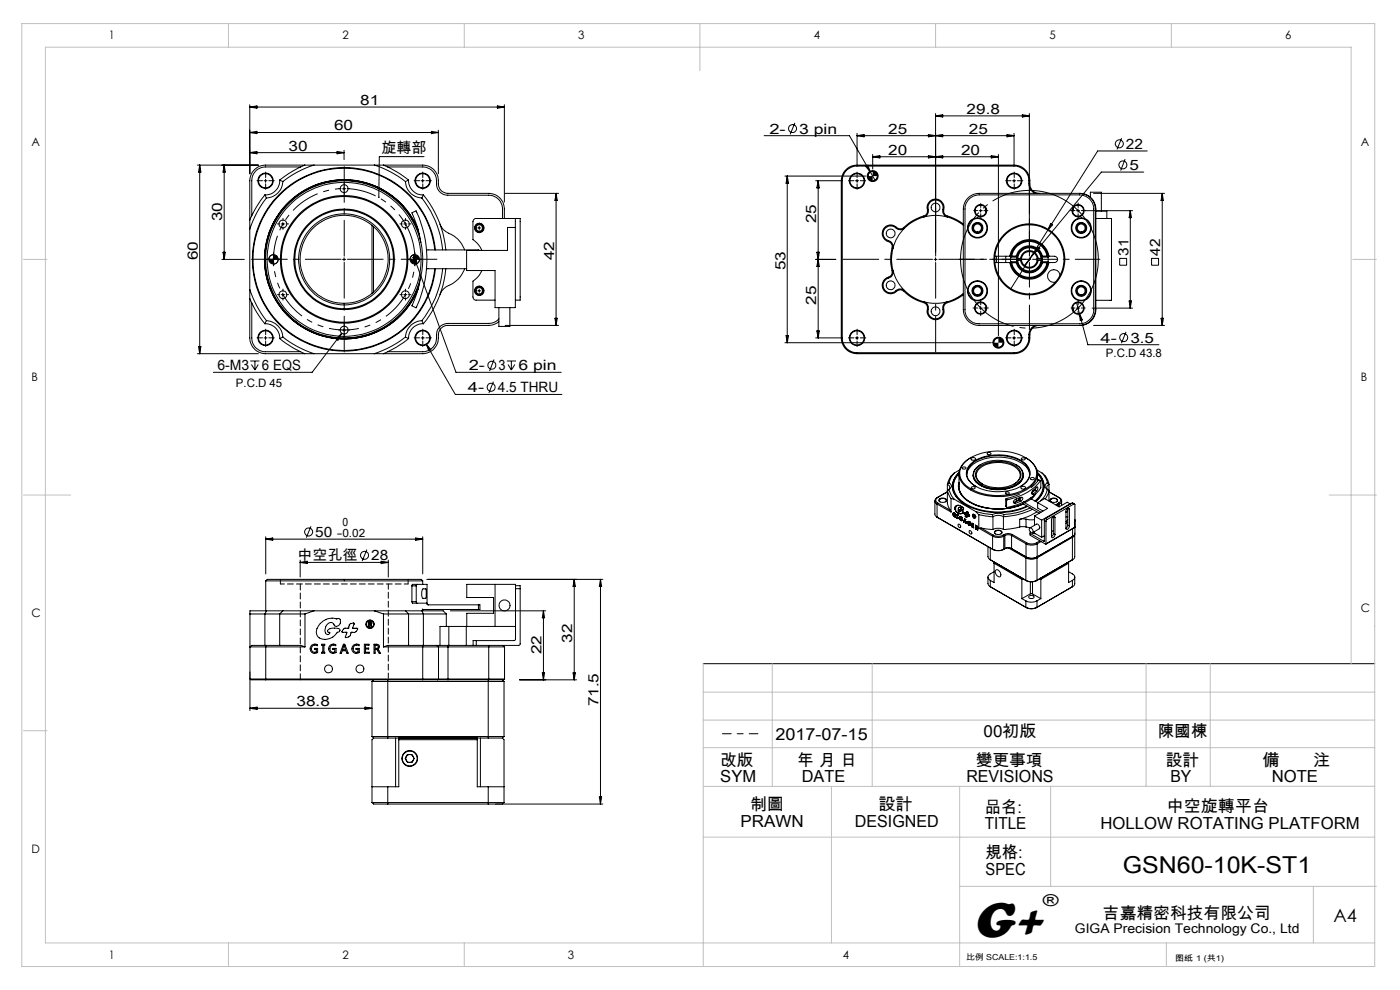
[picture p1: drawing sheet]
<svg xmlns="http://www.w3.org/2000/svg" width="297mm" height="210mm" viewBox="0 0 297 210" stroke-linecap="round" stroke-linejoin="round" font-family="sans-serif">
<g fill="none" stroke="#000" stroke-width=".21">
<path d="M41.9 35h12.9M42.4 35l.2 1.5h-.5zM42.4 35v40M47.6 35l.2 1.5h-.5zM47.6 35v20M53 22.2v14.7M53 22.7l1.5-.2v.5zM53 28.1l1.5-.2v.5zM53 28.1h40M53 22.7h54M53 32.4h20M53 32.4l1.5-.3v.5z"/>
<path d="M56 38.3h.7M56.3 38v.7M59.3 38.2a3 3 0 0 1-3.1 3.1M59.3 38.2l.7 .3M60 38.5a3.7 3.7 0 0 1-3.5 3.5M63.8 35.4h-7.5a2.88 2.88 0 0 0-2.9 2.9v7.5M64.7 35a22.5 22.5 0 0 0-5.4 3.2M66.6 35a20.7 20.7 0 0 0-6.6 3.5M71.5 32.1l1.5 .3-1.5 .2zM73 39.7v.6M73 31.9v2M79.4 35a20.7 20.7 0 0 1 6.6 3.5"/>
<path d="M81.4 35a22.5 22.5 0 0 1 5.3 3.2M82.2 35.4h7.5a3 3 0 0 1 2.9 3.6 2.41 2.41 0 0 0 2.4 2.4h8.7a2.93 2.93 0 0 1 2.9 2.9v2M86 38.5a3.7 3.7 0 0 0 3.5 3.5M86.7 38.2a3 3 0 0 0 3.1 3.1M86.7 38.2l-.7 .3M89.3 38.3h.7M89.7 38v.7M90 33.2h-9.5l-.1 8.6M91.5 27.9l1.5 .2-1.5 .3zM93 27.6v9.3M105.5 22.5l1.5 .2-1.5 .3zM107 22.2v20.7"/>
<path d="M162.1 28.8h18.1l4.4 7.7M166.5 37.4h17.2M167 37.4v35.3M167 37.4l.3 1.5h-.5zM168.6 26.1l-1 2.4M173 38.3h5.5M173.6 38.3v33.4M173.6 38.3l.2 1.6h-.5zM178.5 38.3v33.4M181.5 38.3h.6M181.8 38v.7M181.8 35a3.4 3.4 0 0 0-3.3 3.3"/>
<path d="M181.8 35h33.3M181.8 28.3v6.7M181.8 28.8h33.3M181.8 28.8l1.5-.3v.5zM183.7 35.3l.4-.2 .5 1.4zM184.6 36.5l1 1.7M185.1 32.8v3.1M185.1 33.3h26.7M185.1 33.3l1.6-.3v.5zM185.1 36.4h-.1a1.05 1.05 0 0 0-.8 1M186.1 37.4v.1a.97 .97 0 0 1-1 .8M197 28.5l3 .5v-.5l-3 .5z"/>
<path d="M197 33v.5l3-.5v.5zM198.5 24.1v29.4M198.5 24.6l1.5-.3v.5zM198.5 24.6h19.9M210.3 33l1.5 .3-1.5 .2zM211.8 32.8v38.4M213.6 28.5l1.5 .3-1.5 .2zM214.8 38.3h.7M215.1 38v.7M215.1 35a3.4 3.4 0 0 1 3.4 4 1.97 1.97 0 0 0 2 2M215.1 28.3v6.7M216.9 24.3l1.5 .3-1.5 .2z"/>
<path d="M218.4 24.1v29.4M237.9 29.3l-.9 2.4M238.7 33.8l-1 2.4M242.6 36.5h-9l-16.3 19.8M243.4 32h-10.5l-18.4 29.2M47.1 55h4.7M47.3 53.5h.5l-.2 1.5zM56.2 41.3a22.9 22.9 0 0 0-3.2 5.4M56.2 41.3l.3 .7M56.5 42a21.8 21.8 0 0 0-3.5 6.6M57.7 55h.6M58 54.7v.6"/>
<path d="M58 54h-.1a.91 .91 0 0 0-.9 1M59 55a1.02 1.02 0 0 1-1 1M59.7 47.5h.7M60 47.2v.7M72.7 55h.6M72.7 40h.6M73 54.7v.6M78.9 47.8v14.5M79.2 48.1v13.9M85.7 47.5h.6M86 47.2v.7M87.6 54.6l.5-.1 .2 1.4z"/>
<path d="M87.7 55h.6M87.7 54.1l.6 1.8M87.7 54.1l.7 1.3-.5 .2zM88 54.7v.6M88 54a1.02 1.02 0 0 0-1 1M88.3 55.9l8.4 23.1h22.4M88.7 48.7a16.9 16.9 0 0 0-24-8.4 16.9 16.9 0 0 0-5.1 24.9 16.9 16.9 0 0 0 25.3 1.7M88.7 48.9a16.9 16.9 0 0 0-23.9-8.6 16.9 16.9 0 0 0-5.3 24.9 16.9 16.9 0 0 0 25.4 1.7M89 49.8a16.8 16.8 0 0 0-25.8-8.4 16.8 16.8 0 0 0 0 27.2 16.8 16.8 0 0 0 25.8-8.4M89 55l-.1 .4a.88 .88 0 0 1-.9 .6M89.3 51.4a25.7 25.7 0 0 0-1.9-6.3l.9-.4a24.1 24.1 0 0 1 0 20.6l-.9-.4a25.7 25.7 0 0 0 1.9-6.3M89.5 42a20.9 20.9 0 0 1 4.4 11"/>
<path d="M89.8 41.3a21.4 21.4 0 0 1 4.8 11.7M89.8 41.3l-.3 .7M90.5 57h8.5M90.5 53l11.2 .1M92.3 53a19.3 19.3 0 0 0-29.1-14.7 19.3 19.3 0 0 0-1.1 32.6 19.3 19.3 0 0 0 30-12.7l.2-1.2M92.4 53a19.5 19.5 0 0 0-29.7-14.5 19.5 19.5 0 0 0 0 33 19.5 19.5 0 0 0 29.7-14.5M93.3 47.5a4.6 4.6 0 0 0 2.9 2.5l1.3 1.2 1.1 1.8M93.9 57a21.2 21.2 0 0 1-4.4 11M94.6 57a21.4 21.4 0 0 1-4.8 11.7M98.6 57a6.4 6.4 0 0 1-4 3.9l-.8 .7-.5 .9M101.4 48.4h.6M101.7 48v.7"/>
<path d="M102.2 57.4l-.6 1.1-1.3 1.1v3.4a.66 .66 0 0 0 .7 .7h4M107 46.3a6.9 6.9 0 0 0-.3-3.3 3.4 3.4 0 0 0-3-2h-8.7a2.16 2.16 0 0 1-2-2.7 3.3 3.3 0 0 0-3.3-3.3h-33.4a3.4 3.4 0 0 0-3.3 3.3v33.4a3.4 3.4 0 0 0 3.3 3.3h33.4a3.4 3.4 0 0 0 3.3-4 2.04 2.04 0 0 1 2-2h8.7l.9-.1 1.2-.7M107.2 41h11.3M109.3 46.3v19h-4.3v-7.9h-6v-4.3h8.7v-4.8h1.6M109.3 46.3h1v17.4h-1M109.3 46.3h-8.3a.73 .73 0 0 0-.7 .7v3.8l1.3 1.2 .6 1.1M118 41v28M118 41l.2 1.5h-.5zM173 55h4.3M173.3 53.5h.5l-.2 1.5zM173.6 55l.2 1.5h-.5zM189.4 57.4a1.41 1.41 0 0 1-1.2 1.7 1.62 1.62 0 0 0-.5 2.5 1.62 1.62 0 0 0 2.6-.1l.9-.2 .7 .4"/>
<path d="M189.4 52.7a8.8 8.8 0 0 0 0 4.7M189.4 57.4a9.4 9.4 0 0 0 2.5 4.3M191.9 48.4a1.39 1.39 0 0 1-2.1-.2 1.62 1.62 0 0 0-2.4 .8 1.62 1.62 0 0 0 1.3 2.1l.6 .6 .1 1M191.9 48.4a9.9 9.9 0 0 0-2.5 4.3M196 46a10.1 10.1 0 0 0-4.1 2.4M196 46a1.44 1.44 0 0 0 .9-1.9 1.61 1.61 0 0 1 1.9-1.7 1.61 1.61 0 0 1 1.2 2.3l.3 .9 .7 .4M196 46a9.1 9.1 0 0 1 5 0M198.2 55h.6M198.5 54.7v.6M201 46l1.6 .7 1.8 1.1M204.4 47.5a11.6 11.6 0 0 0-3.8-1.9 1.7 1.7 0 0 1-.3-1.8 1.83 1.83 0 0 0-2.3-1.5 1.83 1.83 0 0 0-1.3 2.4 1.25 1.25 0 0 1-1.3 1.3 11.8 11.8 0 0 0-4 2.5 1.7 1.7 0 0 1-1.7-.6 1.81 1.81 0 0 0-2.5 1.1 1.81 1.81 0 0 0 1.5 2.3 1.39 1.39 0 0 1 .4 1.9 16.2 16.2 0 0 0 .1 4.9l-.2 .3a2.97 2.97 0 0 0-1.8 1.7 1.81 1.81 0 0 0 1 2 1.81 1.81 0 0 0 2.2-.4 1.4 1.4 0 0 1 1.8 .5 11.6 11.6 0 0 0 4.1 2.2 1.7 1.7 0 0 1 .4 1.8 1.83 1.83 0 0 0 2.2 1.6 1.83 1.83 0 0 0 1.3-2.4 1.29 1.29 0 0 1 1.4-1.4l1.6-.7 1.2-.8M205.2 42.2l1.1-.9 1.4-.3h21.4a3.4 3.4 0 0 1 3.4 3.3v21.4a3.4 3.4 0 0 1-3.4 3.3h-21.4a3.4 3.4 0 0 1-3.3-3.3v-21.4l.1-.9z"/>
<path d="M205.4 42.4l1-.8 1.3-.3h21.3a3 3 0 0 1 3 3v21.4a2.93 2.93 0 0 1-3 3h-21.3a3 3 0 0 1-3-3v-21.8l.3-.8zM207.7 44.7h.7M208 44.3v.7M209 44l.2 .9M211.1 54.4h3.3a4 4 0 0 1 4-3.4 4 4 0 0 1 3.9 3.4h1.4a.67 .67 0 0 1 .7 .6 .67 .67 0 0 1-.7 .7h-1.4a4 4 0 0 1-3.9 3.3 4 4 0 0 1-4-3.3h-3.3M211.4 54.4v1.3M213.4 54.4v1.3M214.2 55.7a4.2 4.2 0 0 0 4.2 3.5 4.2 4.2 0 0 0 4.1-3.5M214.2 54.4a4.2 4.2 0 0 1 4.2-3.6 4.2 4.2 0 0 1 4.1 3.6M214.4 55.5a4 4 0 0 0 4 3.5 4 4 0 0 0 4-3.5M214.4 54.5a4 4 0 0 1 4-3.5 4 4 0 0 1 4 3.5M214.4 54.5v1"/>
<path d="M214.4 55.5l.2 .2M214.4 55.5h1.4M214.4 54.5h1.4M214.6 55.7a3.8 3.8 0 0 0 3.8 3.1 3.8 3.8 0 0 0 3.7-3.1M214.6 54.3a3.8 3.8 0 0 1 3.8-3.1 3.8 3.8 0 0 1 3.7 3.1M214.6 55.7h1M214.6 54.3h1M214.6 54.3l-.2 .2M215.6 55.7a2.88 2.88 0 0 0 2.8 2.2 2.88 2.88 0 0 0 2.8-2.2M215.6 54.3a2.88 2.88 0 0 1 2.8-2.1 2.88 2.88 0 0 1 2.8 2.1M215.6 54.3l.2 .2M215.7 55.2a2.66 2.66 0 0 0 2.7 2.5 2.66 2.66 0 0 0 2.6-2.5"/>
<path d="M215.7 54.8a2.65 2.65 0 0 1 2.7-2.5 2.65 2.65 0 0 1 2.6 2.5M215.7 54.8v.4M215.7 54.8h1M215.7 55.2h1M215.8 55.5a2.66 2.66 0 0 0 2.6 2.2 2.66 2.66 0 0 0 2.6-2.2M215.8 54.5a2.65 2.65 0 0 1 2.6-2.2 2.65 2.65 0 0 1 2.6 2.2M215.8 55.5l-.2 .2M215.9 55.2a2.48 2.48 0 0 0 2.5 2.3 2.48 2.48 0 0 0 2.4-2.3M215.9 54.8a2.48 2.48 0 0 1 2.5-2.3 2.48 2.48 0 0 1 2.4 2.3M216.5 55.2a1.88 1.88 0 0 0 1.9 1.7 1.88 1.88 0 0 0 1.8-1.7M216.5 54.8a1.88 1.88 0 0 1 1.9-1.6 1.88 1.88 0 0 1 1.8 1.6M216.7 55.2a1.67 1.67 0 0 0 1.7 1.5 1.67 1.67 0 0 0 1.6-1.5"/>
<path d="M216.7 54.8a1.67 1.67 0 0 1 1.7-1.4 1.67 1.67 0 0 1 1.6 1.4M216.7 54.8v.4M218.1 55h.6M218.4 54.7v.6M219.6 41a2.48 2.48 0 0 1-1.3-2.7 3.1 3.1 0 0 0-3.2-3.1h-33.3a3.1 3.1 0 0 0-3.1 3.1v33.4a3.1 3.1 0 0 0 3.1 3.1h33.3a3.2 3.2 0 0 0 3.2-3.8l.3-1.1 1-.9M220 54.8v.4M220 54.8h1M220 55.2h1M220.2 52.4l.4 .3-1.2 1zM221 55.5l.2 .2M221 55.5h1.4M221 54.5h1.4"/>
<path d="M221 54.8v.4M221.2 55.7h.9M221.2 54.3h.9M221.2 54.3l-.2 .2M222.1 54.3l.3 .2M222.4 54.5v1M222.4 55.5l-.3 .2M222.9 47.4l.4 .3-1 1.1zM224.9 58.4a1.33 1.33 0 0 0-1.5-1.2 1.33 1.33 0 0 0-1.1 1.6 1.33 1.33 0 0 0 1.6 1.1M227.8 44l-.2 .9M228.4 44.7h.6M228.7 44.3v.7"/>
<path d="M229 41a3.4 3.4 0 0 1 3.4 3.3v21.4a3.4 3.4 0 0 1-3.4 3.3M230.2 44.7h10.1M231.3 41.8v-1h2.3v4M232 41h15.1M232.5 46.3h3.3v17.4h-3.3M232.5 44.8h2.3v1.5M237.5 54.8h1.5v1.5h-1.5zM239.8 44.7v20.7M239.8 44.7l.2 1.5h-.5zM244.3 54.8h1.5v1.5h-1.5zM246.6 41v28M246.6 41l.2 1.5h-.5z"/>
<path d="M41.9 75h12.9M42.1 73.5h.5l-.2 1.5zM53 61.4a21.8 21.8 0 0 0 3.5 6.6M53 63.4a21.1 21.1 0 0 0 3.2 5.3M53.1 76.6h1.9M53.3 77.3l.8 1.2M53.4 64.2v7.5a2.88 2.88 0 0 0 2.9 2.9h7.5M54.1 76.6v1.9M54.8 77.3l-.7 1.2M56 71.7h.7M56.2 68.7a3 3 0 0 1 3.1 3.1M56.3 71.4v.6"/>
<path d="M56.5 68a3.7 3.7 0 0 1 3.5 3.5M56.5 68l-.3 .7M59.3 71.8a21.1 21.1 0 0 0 5.4 3.2M59.7 62.5h.7M60 62.2v.7M60 71.5a21.8 21.8 0 0 0 6.6 3.5M60 71.5l-.7 .3M71.3 71.9l1.1-1.1-.7 1.4zM72.4 70.8l-6.2 8.2h-20.9M72.7 70h.6M73 69.7v.6M85.7 62.5h.6"/>
<path d="M86 62.2v.7M86 71.5a21.8 21.8 0 0 1-6.6 3.5M86 71.5l.7 .3M86.7 71.8a21.1 21.1 0 0 1-5.3 3.2M88.7 61.3l-1.3 2.5-1.1 1.7-1.4 1.4M88.7 61.1a16.9 16.9 0 0 1-3.8 5.8M89.3 71.7h.7M89.5 68a3.7 3.7 0 0 0-3.5 3.5M89.5 68l.3 .7M89.7 71.4v.6M89.8 68.7a3 3 0 0 0-3.1 3.1M90.4 73l6.2 10.7h22.6"/>
<path d="M90.4 73l1 1.1-.5 .3zM101.4 61.7h.6M101.7 61.3v.7M104.8 76.3l-.9 2.4M105.8 65.3v3.9h2.4v-3.9M105.8 67.7l-.9 .7-.8 .2h-9.1a2.51 2.51 0 0 0-2.4 3.1 2.88 2.88 0 0 1-2.9 2.9h-7.5M107.2 69h11.3M107.5 76.6h2M107.8 77.3l.7 1.2M108.5 76.6v1.9M109.2 77.3l-.7 1.2M117.7 67.5h.5l-.2 1.5z"/>
<path d="M166.5 72.7h43.8M166.8 71.2h.5l-.3 1.5zM173 71.7h5.5M173.3 70.2h.5l-.2 1.5zM181.5 71.7h.6M181.8 71.4v.6M191.9 61.7a9.6 9.6 0 0 0 4.1 2.3M196 64a1.4 1.4 0 0 1 .9 1.9 1.62 1.62 0 0 0 1.9 1.7 1.62 1.62 0 0 0 1.2-2.2l.3-1 .7-.4M196 64a10 10 0 0 0 5 0M204.4 62.3l-1.8 1.1-1.6 .6M207.7 65.4h.7M208 65v.7"/>
<path d="M209.2 65.1l-.2 .9M211.8 71.7h-.1a.97 .97 0 0 0-.9 1M212.8 72.7a1.02 1.02 0 0 1-1 1M214.8 71.7h.7M215.1 71.4v.6M220.5 69a2.1 2.1 0 0 0-2 2.7 3.4 3.4 0 0 1-3.4 3.3h-33.3a3.4 3.4 0 0 1-3.3-3.3M227.6 65.1l.2 .9M228.4 65.4h.6M228.4 64.2l.6 2.3M228.7 65v.7M229 66.5l1.8 6.6h15.1M229 66.5l.6 1.4-.4 .1z"/>
<path d="M231.7 65.4h8.6M232 69h15.1M238.9 70.4l-1 2.4M239.5 63.8h.5l-.2 1.6zM246.3 67.5h.5l-.2 1.5zM104.7 81l-1 2.4M203.6 99.7l-1.2 .7M204.2 99.2a.43 .43 0 0 1 .4-.2 .43 .43 0 0 1 .3 .4 .41 .41 0 0 1-.5 .1 .41 .41 0 0 1-.2-.3zM204.4 98.3a10.9 10.9 0 0 1 9.6-2.5 7.3 7.3 0 0 1 5.8 3.6 3.8 3.8 0 0 1-2.5 4.4 12.2 12.2 0 0 1-12.4-.9 3.1 3.1 0 0 1-.5-4.6zM205.8 98.6a9.7 9.7 0 0 1 8.8-1.8 5.1 5.1 0 0 1 3.9 3.2 3.3 3.3 0 0 1-2.2 3.3 10 10 0 0 1-10.3-.9 2.56 2.56 0 0 1-.2-3.8zM206 97.1a4 4 0 0 0-2.5 4.1 6.2 6.2 0 0 0 4.9 3.7 12.5 12.5 0 0 0 10.1-1.5 3.4 3.4 0 0 0-.2-5.9l-.7-.4M206 97.2a.49 .49 0 0 1 .6-.1 .49 .49 0 0 1 .3 .4 .49 .49 0 0 1-.5 .2 .49 .49 0 0 1-.4-.5z"/>
<path d="M207.2 99.3a7.4 7.4 0 0 1 9.2 0 2.08 2.08 0 0 1-.7 3.3 7.5 7.5 0 0 1-8.7-.7 1.97 1.97 0 0 1 .2-2.6zM207.9 99a7.1 7.1 0 0 1 8.1 .3 2.03 2.03 0 0 1-1 3.4 7.2 7.2 0 0 1-7.5-.7 1.89 1.89 0 0 1 .4-3zM208.1 98.5a2.27 2.27 0 0 0-.7 4l.6 .4M209.4 96.2a.45 .45 0 0 1 .5-.2 .45 .45 0 0 1 .3 .3 .5 .5 0 0 1-.8-.1zM215.5 98.5a2.32 2.32 0 0 1 1 3.7 7.7 7.7 0 0 1-8.5 .7M216.7 97.2a.36 .36 0 0 1 .5-.2 .36 .36 0 0 1 .2 .5 .4 .4 0 0 1-.4 .1 .4 .4 0 0 1-.3-.4zM220 99.7l1.1 .7M56.4 113.9v7.8M56.4 114.4h33.3M56.4 114.4l1.5-.3v.5zM63.7 118.8v3.6M63.7 119.3h18.7"/>
<path d="M63.7 119.3l1.5-.2v.4zM66 111.6l-1 2.4M77.8 116.6l-1 2.4M80.9 119.1l1.5 .2-1.5 .2zM82.4 118.8v3.6M88.2 114.1l1.5 .3-1.5 .2zM89.7 113.9v7.8M198.3 106.2v2.9l.5 .6M198.8 105.6a.72 .72 0 0 0-.5 .6 .72 .72 0 0 0 .5 .7M198.8 109.7l11.8 6.8M198.8 106.9v2.8M198.8 106.9l3 1.7"/>
<path d="M198.9 105.5a.63 .63 0 0 0-.4 .6 .63 .63 0 0 0 .4 .6M198.9 106.7l-.1 .2M198.9 106.7l2.7 1.5M198.9 105.5l2.1-1.2-2.2 1.3M198.9 105.5l-.1 .1M199.3 105.9a.91 .91 0 0 1 1.5 .3 .96 .96 0 0 1-1.6-.1zM199.4 106.5a.39 .39 0 0 1-.1-.5 .39 .39 0 0 1 .4-.2 .66 .66 0 0 1 1 .5l-.2 .2M201 102.8v3.9l.6 1.5M201 102.8a.65 .65 0 0 1 .5 .5 .65 .65 0 0 1-.5 .7M201.3 103.8l.6 1.4 .5 .7M201.3 102.4a.75 .75 0 0 1 .5 .7 .75 .75 0 0 1-.5 .7M201.3 103.8l-.3 .2 .8 1.8"/>
<path d="M201.3 102.4l-.3 .4M201.6 108.2l.2 .4M201.8 105.8l.6 .1M201.8 105.8v2.8M202.1 109l.4 .6M202.1 109h.1M202.2 108.8l-.1 .2M202.3 102.2l.3-.8 .8-1a3.7 3.7 0 0 0 .5 6l1 .7M202.3 102.2l-.2 1M202.3 108.9h.2M202.4 100.4l-.7 .9-.4 1.1M202.4 100.4l-.9 1-.5 1.4"/>
<path d="M202.4 105.9l4.6 2.6M202.5 109.2l.2 .1v.4l-.2-.1M202.5 109.2h.1M202.5 109.6h.1M202.5 109.2l.1 .2M202.5 108.9a.34 .34 0 0 0-.3 .4 .34 .34 0 0 0 .4 .3M202.5 108.9l.2 .2-.3-.3-.3 .2M202.5 108.9h.1M202.6 108l.2 .5M202.6 108h.1M202.6 109.4h.1M202.6 109.6h.1"/>
<path d="M202.6 109.4v.2M202.6 107.6v.4M202.6 107.6h.1M202.8 108.5l.4 .3M202.8 108.5h.1M202.9 107.3a1.21 1.21 0 0 1 1.3 .3M202.9 107.3l-.3 .3M202.9 107.3h.1M202.9 107.2v.1M203 109.2h.1M203 109.9h.1M203 109.2l.2 .1"/>
<path d="M203.1 109.2h.1M203.1 109.8h.1M203.1 109.8l-.1 .1M203.1 109.2v.6M203.2 109.3h.1M203.2 109.3v.7l-.2-.1M203.2 108.8l.6 .2M203.2 108.8h.1M203.3 111.2a.4 .4 0 0 1 .5 .2 .4 .4 0 0 1-.2 .5 .54 .54 0 0 1-.3-.7zM203.3 103.3l.1-.8a4.1 4.1 0 0 0 2.9 4.3 13.3 13.3 0 0 0 10.8 .1M203.4 100.2a3.8 3.8 0 0 0 .4 6.2 14.7 14.7 0 0 0 14.2 1M203.4 108.2a.77 .77 0 0 1 1 .6"/>
<path d="M203.4 108.2l.2 .2M203.4 107.6h.3M203.4 108.2h.1M203.4 102.3a3.8 3.8 0 0 0 2.4 4.3 13.4 13.4 0 0 0 11.3 .3M203.4 100.5v2.6a4.5 4.5 0 0 0 3.3 3.9 13.5 13.5 0 0 0 10.3-.1M203.4 100.5a3.7 3.7 0 0 0 .9 6 14.6 14.6 0 0 0 13.5 .8M203.5 108.2h-.1M203.5 109.8l.3 .6M203.5 109.8h.1M203.6 108.4h.1M203.6 108.4v.1M203.6 108.5v.1"/>
<path d="M203.6 108.5h.1M203.7 109.6l-.2 .2M203.7 107.6a.48 .48 0 0 0-.5 .3 .48 .48 0 0 0 .2 .6h.2M203.7 107.6l.2 .3M203.7 107.6h.1M203.7 109.7h.2M203.8 110.1h.3v.3h-.3M203.8 109h.1M203.8 110.1h.1M203.8 110.4h.1M203.8 110.1h.2M203.9 109.7h-.1a.38 .38 0 0 0-.2 .4 .38 .38 0 0 0 .4 .2"/>
<path d="M203.9 109.7l.1 .2-.2-.3-.3 .2M203.9 109.7l.1 .1M203.9 109.7h.1M203.9 107.9l.1 .2M203.9 107.9h.1M204 108.1l.1 .1M204 108.1h.1M204 110.1h.1M204 110.3h.1M204 110.1v.2M204 108.9l-.2 .1M204.1 108.2h.2"/>
<path d="M204.1 108.2h.1M204.2 108.8h.1M204.2 108.8l-.4 .2M204.2 107.6h.1M204.3 107.6a.32 .32 0 0 1 .1 .3 .32 .32 0 0 1-.2 .3h-.1M204.4 108.8h-.2M204.4 110.7h.1M204.4 110.7l.2-.6 .4 .9h-.1M204.5 108.9l.1 .1M204.5 108.9h.1M204.5 110.6h.1M204.5 110.6l-.1 .1"/>
<path d="M204.5 110.6l.3 .1M204.6 109h.1M204.6 109l.2 .1M204.6 108.8h.2M204.6 108.8l-.1 .1M204.6 108.8h.1M204.7 110.2h.1M204.7 110.2l.1 .4M204.7 110.2l-.1 .3 .2 .1M204.8 108.8h.1M204.8 109.5h.1M204.8 109.5v.1"/>
<path d="M204.8 108.8l.2 .1M204.8 110.6h.1M204.8 109.6l.2 .1M204.8 109.1h.1M204.8 109.6h.1M204.8 110.7h.1M204.8 110.7l.1 .3M204.8 109.1l.1 .1M204.9 109.3l-.1 .2M204.9 109.2h.1M204.9 109.3h.1M204.9 111h.1"/>
<path d="M204.9 109.2v.1M205 108.9h.1M205 108.8h.1M205 109.7h.1M205 108.8v.1M205.1 108.6l.4 .1-.2 .4 .3 .1M205.1 108.6h.1M205.1 108.6l-.1 .2M205.1 109.6l-.1 .1M205.1 100.6a3.9 3.9 0 0 1 3-3 9.8 9.8 0 0 1 9.4 1.2l.6 .9 .3 .9M205.2 109.4l-.2 .3M205.2 109.4h.1"/>
<path d="M205.3 110.8l.3 .6M205.3 109.4h.1M205.3 110.8h.1M205.3 109.4l.2 .1M205.4 110.6l-.1 .2M205.4 110.7h.2M205.5 109.5h.1M205.6 112.6a.4 .4 0 0 1 .5 .2 .4 .4 0 0 1-.1 .5l-.4-.4zM205.6 110.7a.35 .35 0 0 0-.2 .4 .35 .35 0 0 0 .3 .3M205.6 110.7l.2 .2-.3-.3-.2 .2M205.6 111.4l.2 .1M205.6 110.7h.1"/>
<path d="M205.6 111.1h.1M205.6 111.4h.1M205.6 111.1h.2v.4M205.6 111.1l.1 .1M205.6 109.2h.1M205.6 109.2l.1 .2-.2 .1M205.7 111.2h.1M205.7 111.4h.1M205.7 111.2v.2M206.1 103.3a.39 .39 0 0 1 .5-.1 .39 .39 0 0 1 .2 .4 .4 .4 0 0 1-.5 .1 .4 .4 0 0 1-.2-.4zM206.2 111.8h.1M206.3 109.3v-.2a.42 .42 0 0 1 .5 .2 .42 .42 0 0 1-.1 .6l-.1-.1"/>
<path d="M206.3 109.3l.3 .5M206.3 109.3h.1M206.3 111.1h.1M206.3 111.4h.1M206.3 111.4v.3l.3 .3-.4-.2M206.3 111.1l.2 .5-.2-.2M206.3 111.1l.3 .2-.4-.3v.8M206.4 109.1l-.1 .2M206.4 109.1l.2 .1M206.4 100.7a2.52 2.52 0 0 0 1.6 2.3M206.5 109.6h.1M206.6 109.3l.1 .1"/>
<path d="M206.6 109.3h.1M206.6 109.5l-.1 .1M206.6 109.5l.1 .1M206.6 109.5h.1M206.6 109.8l.2 .1M206.6 109.2l.3 .4M206.6 109.2h.1M206.6 109.2l-.2-.1-.1 .2 .3 .5M206.6 109.8h.1M206.6 109.8h.2M206.7 109.5l.1 .3M206.7 109.5l.1-.1-.3-.2v.4"/>
<path d="M206.7 109.5h.1M206.7 109.6h.1M206.7 109.6v.1M206.7 109.4v.1M206.7 109.4h.1M206.7 109.7h.1M206.7 109.7l.1 .1M206.9 109.6l-.1 .2M206.9 109.6h.1M206.9 112.2h.1M207 108.5l1.7 .4 1.8 .2M207 108.5l.6 .7"/>
<path d="M207 111.5v.3h.3M207 111.5h.1M207 111.9h.1M207 103.2a2.91 2.91 0 0 1-1.7-3.7 6.6 6.6 0 0 1 5.8-2.8 7.9 7.9 0 0 1 6.8 2.4 2.61 2.61 0 0 1-.9 3.8l-.5 .3M207 111.9l-.1 .3M207 111.5l.1 .1M207.1 111.9l.1 .2M207.1 111.9h.1M207.1 111.6l.2 .2M207.1 111.6h.1M207.2 112l.1 .4M207.2 112h.1"/>
<path d="M207.2 112l.1-.1v-.3l-.4-.2v.8M207.2 112.1h.1M207.2 112.1l.1 .3M207.3 111.8l-.1 .1M207.3 111.8h.1M207.3 111.9l-.1 .1M207.3 112.4h.1M207.6 109.2l3 .4M207.6 109.2v2.8M207.6 112l3 1.7M208.1 112l2.5 .3M208.1 112h-.5"/>
<path d="M208.1 112l2.6 1.5M208.4 102.7a2 2 0 0 1-1.3-1.9 2 2 0 0 1 1.3-1.9 6.9 6.9 0 0 1 7.4 .5 1.93 1.93 0 0 1-.7 3.3M209.6 115.9v2.2l.5 .6M210.1 116.2v2.5M210.1 118.7l7.6 4.5M210.1 118.7l.1 .1M210.5 109.1a2.81 2.81 0 0 1 2.5 0M210.5 109.1l.1 .5M210.6 113.7a2.59 2.59 0 0 0 2.3 0M210.6 116.5a2.59 2.59 0 0 0 2.3 0M210.6 113.7v2.8M210.6 116.5h.1"/>
<path d="M210.6 112.3a2.6 2.6 0 0 1 2.3 0M210.6 109.6a2.31 2.31 0 0 1 2.3 0M210.6 116.5a2.6 2.6 0 0 0 2.3 0M210.6 109.6v2.7M210.7 113.5a2.29 2.29 0 0 0 2.1 0M210.7 113.5l-.1 .2M210.9 119.2v4.4l-.8-.5M211 119.3l5.9 3.4-.1 .2-5.9-3.4zM211.1 112.7a.95 .95 0 0 1 1.5 .3 .99 .99 0 0 1-1.6-.1zM211.2 113.3a.46 .46 0 0 1-.1-.6 .46 .46 0 0 1 .6-.2 .48 .48 0 0 1 .7 .1 .48 .48 0 0 1-.1 .7M212.8 113.5l.1 .2M212.9 109.6v2.7"/>
<path d="M212.9 113.7v2.8M212.9 116.5h.1M213 109.1l-.1 .5M213 113.4a1.8 1.8 0 0 1 1.7 0M213 113.4l-.2 .1M213 113.4l.2 .2M213.2 113.6a1.5 1.5 0 0 1 1.4 0M213.2 116.4a1.5 1.5 0 0 1 1.4 0M213.2 116.4h-.1a1.8 1.8 0 0 1 1.6 0h-.1M213.2 113.6v2.8M213.2 113.6l-.3 .1M213.2 116.4l-.3 .1"/>
<path d="M213.4 107.3l.1 .3M213.4 104.4a.36 .36 0 0 1 .4-.1 .36 .36 0 0 1 .2 .4 .38 .38 0 0 1-.4 .1 .38 .38 0 0 1-.2-.4zM213.4 105.9v1.4M213.4 105.9l.1 .3M213.5 105.8l-.1 .1M213.5 105.8l.2 .2M213.5 106.2v1.4M213.7 106l-.2 .2M214 116.2l3.6 2.1M214.6 113.6l3.1 1.7M214.6 116.4l3.1 1.8M214.6 113.6v2.8"/>
<path d="M214.7 113.4l3.1 1.7M214.7 113.4l-.1 .2M215.1 106.5l.3 .2M215.1 106.5l-.1 .1M215.6 105.9l.1 .4M216.1 105.6a.28 .28 0 0 1-.1 .5 .28 .28 0 0 1-.4-.2M216.2 106.1l-1.1 .4M216.2 106.1l.4 .2M216.3 104.9l-2.8 .9M216.3 105.6l-.2 .5M216.3 111.8l-3.4 .5M216.3 111.8h1.4"/>
<path d="M216.3 110.2v1.6M216.6 106.3a.44 .44 0 0 0 .4-.4 .44 .44 0 0 0-.3-.4l-.8 .3a.68 .68 0 0 0-.8 .9h.3M216.6 106.3l-1.2 .4M216.6 105.5l-.4 .6M216.6 103.4a.54 .54 0 0 1 .5-.3 .54 .54 0 0 1 .5 .4 .53 .53 0 0 1-.6 .3 .53 .53 0 0 1-.4-.4zM216.9 106.7l3.6 2.2M217.1 100.7a3 3 0 0 1-2.5 2.7 8.4 8.4 0 0 1-6.6-.4M217.2 106.4l-2.6 1-.9 .3-.2-.1M217.2 106.4l.1 .2M217.3 106.6l3.5 2M217.6 118.3a2.58 2.58 0 0 0 2.4 0M217.6 118.3v4.8"/>
<path d="M217.7 111.8l.9 .1M217.7 115.3a2.58 2.58 0 0 0 2.3 0M217.7 118.1a2.58 2.58 0 0 0 2.3 0M217.7 110.1l1.8 .1M217.7 110.1l-1.4 .1M217.7 110.1v1.7M217.7 115.3v2.8M217.7 118.1v.1M217.7 118.2a2.29 2.29 0 0 0 2.3 0M217.7 118.2l-.1 .1M217.8 115.1a2.29 2.29 0 0 0 2.1 0M217.8 115.1l-.1 .2"/>
<path d="M218.4 112a.6 .6 0 0 1 .6 .3 .6 .6 0 0 1-.1 .7 .75 .75 0 0 1-.5-1zM218.5 112l1.4-.8a.65 .65 0 0 1 .6 1l-1.5 .8M218.5 113.1l.1 .5M218.5 107.7a14.2 14.2 0 0 1-5.5 1.4M218.6 113.6l3.2 1.9 .1-.2M218.6 113.2v.4M218.6 113.2l2.8 1.6M218.7 112.9l-.2 .1 .1 .2M218.7 105.6l-1.5 .8M218.7 105.6l.1 .2M218.7 101.4a.36 .36 0 0 1 .4-.2 .36 .36 0 0 1 .2 .5 .38 .38 0 0 1-.4 .1 .38 .38 0 0 1-.2-.4zM218.8 105.8l-1.5 .8"/>
<path d="M218.8 105.8l1.3 .8M218.9 104.6l.3 .2M219 108a15.4 15.4 0 0 1-6.1 1.6M219.1 113l.5 .2M219.2 104l.8-.7a.44 .44 0 0 1 .2 .4 .44 .44 0 0 1-.2 .4l-.1 .1M219.2 104a.52 .52 0 0 0-.2 .9l.2-.1M219.2 104l-.1 .4M219.4 105l-.7 .8M219.5 113l-.3 .1h.3M219.5 113.1l1.5 .9M219.5 109.5v1.9M219.5 112.8v.3"/>
<path d="M219.5 109.5l1.5 .8M219.5 104l-.6 .6M219.5 104l.4 .2M219.6 104.9l-.8 .9M219.7 104.8l-.9 1M219.8 103.5l-.3 .5M219.9 115.1l.1 .2M219.9 118.2l.1 .1M219.9 104.2l-.7 .6M220 108.6l-1.9 1-1.8 .6M220 118.3v4.8M220 115.3v2.8"/>
<path d="M220 118.1v.1M220.1 100.2a3.8 3.8 0 0 1-.4 6.2 3.7 3.7 0 0 0 .4-6l.6 .7 .6 1.1M220.1 100.5a3.6 3.6 0 0 1-.6 5.8M220.1 100.5v1.6M220.1 106.6l2.1 1.2-2.7 1.7M220.1 106.6l1.5-.8 3.1 1.7 1.7-1 .6 .4M220.1 106.6v1.2l1.2 .6M220.3 101.8l-1.5 1.6M220.3 101.8l.5 .1M220.3 101.8l.4 .1M220.6 114.8l-.7 .3M220.7 101.9a11 11 0 0 1-7 4.1"/>
<path d="M220.7 101.9v1.7a6.7 6.7 0 0 1-2 2M220.8 114.9l-.8 .4M221 110.3v3.7M221.1 100.4l.8 1.2 .3 .8M221.1 100.4l.8 .8 .6 1.6M221.3 102.3l.1 .9M221.5 114.8h-.1M221.5 113.7l-.5 .3M221.5 110.4l.4 .2M221.5 110.4v4.4M221.8 110l-.3 .4M221.8 110l.3 .2"/>
<path d="M221.9 115.3l6.1-3.5-6.1 3.7M221.9 110.6v4.7M222.1 110.2l-.2 .4M222.2 102.4a.77 .77 0 0 0-.5 .7 .77 .77 0 0 0 .5 .7M222.2 103.8l-.4 1.2-1.1 1.2M222.2 103.8l.3 .2v.4l-.7 1.4M222.2 102.4l.3 .4M222.5 102.8a.65 .65 0 0 0-.4 .6 .65 .65 0 0 0 .4 .6M222.5 102.8v3.5M222.8 105.9a.95 .95 0 0 1 1.6 .3 .99 .99 0 0 1-1.7-.1zM223 106.5a.46 .46 0 0 1-.1-.6 .46 .46 0 0 1 .6-.2 .48 .48 0 0 1 .6 .1 .48 .48 0 0 1 0 .7M223.4 113.2v.2l-.3 .4"/>
<path d="M223.4 112.6l-.3 .2M223.4 113.2l.4 .2M223.8 113.4a.48 .48 0 0 1-.2 .5 .48 .48 0 0 1-.5 0v-.1M223.8 109.8a.3 .3 0 0 0-.3-.2 .3 .3 0 0 0-.3 .2l-.1 .3v3.7M223.8 109.8v3.6M223.8 109.8l-.4-.2v3.6M224.4 106.8l-.4 .3M224.4 106.8l.1 .3M224.5 107.1l-.2 .2M224.5 107.1v.3M224.6 105.5a.63 .63 0 0 1 .4 .6 .63 .63 0 0 1-.4 .6M224.6 106.7l-.2 .1"/>
<path d="M224.6 105.5l-2.1-1.2 2.2 1.3M224.6 106.7l.1 .2M224.6 105.5l.1 .1M224.7 105.6a.7 .7 0 0 1 .5 .6 .7 .7 0 0 1-.5 .7M224.7 106.9l-.2 .2M224.7 106.9v.6M225.2 106.2v1M226.1 109.7h.4M226.5 108.3l-.4 .4M226.5 110.2l-.4 .4M226.5 107.8h.1M226.5 111.4l-.4 .7"/>
<path d="M226.5 110.8l-.4 .2M226.5 107.8l.4 .2M226.5 111.4l.4 .2M226.5 107.8v3.6M226.7 119.2v4.4l.8-.5M226.9 108v-.1a.49 .49 0 0 0-.6 .1 .49 .49 0 0 0-.2 .5v3.6a.48 .48 0 0 0 .6 0 .48 .48 0 0 0 .2-.5M226.9 108v3.6M227 106.9l-6 3.4M227 106.9v.1M227.4 106.7l.6 .2M227.4 106.7l-5.6 3.3M227.4 106.7l.4 .2"/>
<path d="M227.4 113.9l.1 .1M227.5 114l.5-.4v-.3v4.8l-.1 .4-.4 .2M227.5 114v4.7M227.5 114l-7.5 4.3M227.5 118.7l-7.6 4.5M227.5 118.7l-.1 .1M227.5 112.1v1.7M227.5 113.8l-7.5 4.4M227.5 113.8h.1M227.8 106.9l.2 .1v6.2l-.5 .6M227.8 106.9l-5.7 3.3M228 110.2v.3"/>
<path d="M53 130.2h3.2M56.2 130.2h3.1M56.2 130.2v6.7M56.4 136.9h-1.6a2.09 2.09 0 0 0-1.8 .3h11.7M56.4 136.9h7.4l.9 .3M56.4 123.2l.3-.3h32.7l.3 .3M56.4 123.2h33.3M56.4 123.2v6.4M56.4 136.9v7.3M56.6 129.6h3.4M56.6 129.6h-3.6v21.1M56.6 129.6l-.4 .6"/>
<path d="M59.3 130.2h5.4M59.3 130.2v6.7M59.5 122.9v1M60 129.6h6.6M60 129.6l-.7 .6M64.7 130.2v7M66.1 136.8l.7-.2 .5 .1v.3a.76 .76 0 0 0-1.2 .4 .76 .76 0 0 0 1 .9v-.5h-.4v-.3h.7v.9a1.01 1.01 0 0 1-1.4-.2 1.01 1.01 0 0 1 .1-1.4zM66.6 129.6h12.8M66.6 129.6l-1.9 .6M67.9 132.2a3.6 3.6 0 0 1 3.6-.9l.3-.1a.92 .92 0 0 1 .4 1 .92 .92 0 0 1-.9 .7l-.3-.2a.9 .9 0 0 0-.9-.7 .9 .9 0 0 0-.9 .7 1.21 1.21 0 0 0 .3 1.9l.3-.1 .2-.3a.34 .34 0 0 1-.5-.4 2.19 2.19 0 0 1 2.6-.3 .6 .6 0 0 1-.6 .7 2.79 2.79 0 0 1-4 .9 2.03 2.03 0 0 1 .4-2.9zM68.3 136.7h.6v.2h-.2v1.5h.2v.2h-.6v-.2h.2v-1.5h-.2zM70.1 136.8l.9-.1h.2v.3a.76 .76 0 0 0-1.2 .4 .76 .76 0 0 0 1 .9v-.5h-.4v-.3h.7v.9a1.01 1.01 0 0 1-1.4-.2 1.01 1.01 0 0 1 .2-1.4z"/>
<path d="M72.8 136.7h.3l.8 1.9h-.3l-.2-.6h-.8l-.2 .6h-.3zM73 136.9l.3 .9h-.6zM73 136.9h.1M73.8 133.3a.87 .87 0 0 0-1.2 .8l1 .1-.4 .9a.85 .85 0 0 0 1.1-.3l.2-.5M73.8 133.3l.2-.3a.77 .77 0 0 1 1.1-.8l-.3 1.1h1a.88 .88 0 0 1-1.1 .8l-.2 .1M73.8 133.3h.1M74.5 134.2v.1M75 136.8l1-.1h.2v.3a.76 .76 0 0 0-1.3 .4 .76 .76 0 0 0 1.1 .9v-.5h-.5v-.3h.7v.9a1.01 1.01 0 0 1-1.4-.2 1.01 1.01 0 0 1 .2-1.4zM77.3 136.7h1v.2h-.8v.6h.7v.2h-.7v.7h.8v.2h-1zM78.1 131.8l.8 .2v.3l-.3 .2 .4 .5h-.3l-.3-.5-.1 .5h-.2zM78.3 132h.4v.3l-.4 .1zM79.3 136.7h.6a.51 .51 0 0 1 .5 .2 .51 .51 0 0 1 0 .6l-.3 .2 .6 .9h-.3l-.5-.8h-.3v.8h-.3z"/>
<path d="M79.4 129.6h6.6M79.4 129.6l2 .6M79.6 136.9h.3a.34 .34 0 0 1 .4 .3 .34 .34 0 0 1-.4 .3h-.3zM80.1 137.7h.1M81.4 130.2h5.3M81.4 137.2h11.6M81.4 130.2v7M86 129.6h3.5M86 129.6l.7 .6M86.7 130.2h3.1M86.7 130.2v6.7M87.4 127.6l.1 .3h.9"/>
<path d="M87.4 124.3h.9M87.4 127.6h.9M87.4 124.3v3.3M88.3 127.6l.1 .3M88.3 124.3v3.3M88.4 124l-.1 .3M88.4 124h2.2v3.9M88.4 127.9h2.1M88.4 124h-.9l-.1 .3M89.5 129.6h4.5l.7 .6M89.5 129.6l.3 .6M89.6 129.2l11.9 .1"/>
<path d="M89.6 125l.6-.1a1.97 1.97 0 0 1 .2 1.6l-.1 .4h-.6a1.74 1.74 0 0 1-.1-1.9zM89.7 136.9h-7.4l-.9 .3M89.7 136.9h2.9M89.7 123.2v.8M89.7 129.2v.4M89.7 136.9v7.3M89.8 130.2h4.9M89.8 130.2v6.7M90.5 127.9l.3 .4h10.7M90.5 127.9h.1M90.5 122.9h37.4M90.6 127.9v.3l.3 .1"/>
<path d="M92.6 136.9h2.4M92.6 136.9l.4 .3M93 137.2h14M93 137.2v6.8M94.7 130.2v2.7M95 136.9h8.7M95 136.9v7.3M95.2 132.9h-1.9v4M95.2 132.9h3.7v4M95.2 132.9v4M95.5 129.6h20.3M101 135.9h-.6v1"/>
<path d="M101 135.9v1M101.5 128.3h.3v1h-.3M101.5 128.3v1M103.7 136.9h2.9M103.7 136.9v7.3M105 124v8.9M106.6 136.9l.4 .3M107 137.2v6.8M109.4 132.9h-10.4v-2.8h5.7v-3.4h-5.7v-2.7h10.4l-.1 11.8-8.3 .1M109.4 124.2h.9v.7M109.4 124.9h.9M110.3 124.9v11.8l-.3 .2h-3.4"/>
<path d="M115.3 129.6v14.6M115.3 129.6l.2 1.4h-.5zM121.8 122.9l.3 1.5h-.5zM121.8 122.9v21.3M127.4 122.9v47.7M127.4 122.9l.2 1.5h-.5zM209.6 122.4v1.5l.5 .6M210.1 124.5l7.6 4.4M210.1 123.1v1.4M210.1 124.5h.1M210.9 121.3l-.8 .4a.72 .72 0 0 0-.5 .7 .72 .72 0 0 0 .5 .7M211.2 121a.88 .88 0 0 1 1 .4 .88 .88 0 0 1-.1 1 1.03 1.03 0 0 1-.9-1.4z"/>
<path d="M216.8 122.9v4.1M216.8 127l.8 .5M217.6 128.8a2.58 2.58 0 0 0 2.4 0M217.6 127.5a2.58 2.58 0 0 0 2.4 0M217.6 123.1a2.58 2.58 0 0 0 2.4 0M217.6 127.5v1.3M217.6 128.8l.1 .1M217.6 123.1l.1 .1M217.7 128.9a2.37 2.37 0 0 0 2.2 0M217.7 123.2a2.37 2.37 0 0 0 2.2 0M218.3 126.5a.65 .65 0 0 1 1.1 .2 .59 .59 0 0 1-.7 .3 .59 .59 0 0 1-.4-.5zM218.6 126h.4"/>
<path d="M218.6 126l-1.8 1M218.6 123.4v2.6M219 126l1.8 1M219 123.4v2.6M220 127.5v1.3M220 128.8l-.1 .1M220 123.1l-.1 .1M220.7 122.7l5.9-3.4 .1 .2-5.9 3.4zM220.8 127l-.8 .5M220.8 122.9v4.1M226.7 121.3l.8 .4a.72 .72 0 0 1 .5 .7 .72 .72 0 0 1-.5 .7M227.5 123.1v1.4"/>
<path d="M227.5 124.5l-7.6 4.4M227.5 124.5h-.1M228 122.4v1.6l-.5 .5M53 150.2l1.5-.2v.5zM53 150.2h25.9M56.4 144.2h33.3M77.4 150l1.5 .2-1.5 .3zM78.9 156.2h28M78.9 144.6h28M78.9 144.6v11.6M78.9 156.2l.4 .4M79.3 156.6h3"/>
<path d="M79.3 156.6l-.4 .3v13.3M79.3 144.2l-.4 .4M82.3 144.2v12.4M82.3 156.6h21.3M83.9 156.6v10.3M84.6 156.6v10.3h-2.3M84.6 156.9h16.6M89.7 144.2h3.1M92.8 144.2h2.2M93 144h-40l.2 .2h3.2M93 144h14M93 144l-.2 .2"/>
<path d="M95 144.2h8.7M101.2 156.6v10.3h2.4M101.9 156.6v10.3M103.6 156.6h3M103.6 144.2v12.4M106.6 156.6l.3 .3v13.3M106.6 144.2l.3 .4M106.9 144.6v11.6M106.9 156.2l-.3 .4M107 144l-.2 .2h-3.1M110.2 144.2h12.1M115 142.7h.5l-.2 1.5z"/>
<path d="M121.6 142.7h.5l-.3 1.5zM149.2 140.8h142.4M78.9 170.2h28M78.9 170.2l.4 .4h3M78.9 166.9h3.4M82.3 170.6h21.3M82.3 166.9v3.7M86.4 160h1l.5 .9-.5 .8h-.9l-.5-.8zM103.6 166.9h3.3M103.6 166.9v3.7M105.1 170.6h22.8M106.9 170.2l-.3 .4h-3"/>
<path d="M127.1 169h.5l-.2 1.6z"/>
<circle cx="56.3" cy="38.3" r="1.5"/>
<circle cx="56.3" cy="38.3" r="1.63"/>
<circle cx="89.7" cy="38.3" r="1.5"/>
<circle cx="89.7" cy="38.3" r="1.63"/>
<circle cx="168.1" cy="27.3" r=".85"/>
<circle cx="181.8" cy="38.4" r="1.5"/>
<circle cx="181.8" cy="38.4" r="1.65"/>
<circle cx="185.1" cy="37.3" r="1.17"/>
<circle cx="185.1" cy="37.4" r="1"/>
<circle cx="215.1" cy="38.4" r="1.5"/>
<circle cx="215.1" cy="38.4" r="1.65"/>
<circle cx="237.5" cy="30.5" r=".84"/>
<circle cx="238.2" cy="35" r=".86"/>
<circle cx="58" cy="55" r=".99"/>
<circle cx="60" cy="47.5" r=".84"/>
<circle cx="73" cy="55" r="10.5"/>
<circle cx="73" cy="55" r="16.3"/>
<circle cx="73" cy="55" r="9.3"/>
<circle cx="73" cy="55" r="9.7"/>
<circle cx="73" cy="55" r="13.5"/>
<circle cx="73" cy="40" r=".83"/>
<circle cx="73" cy="55" r="16.7"/>
<circle cx="73" cy="55" r="13.3"/>
<circle cx="73" cy="55" r="10.7"/>
<circle cx="86" cy="47.5" r=".85"/>
<circle cx="88" cy="55" r="1"/>
<circle cx="101.7" cy="48.3" r=".88"/>
<circle cx="101.7" cy="48.3" r="1"/>
<circle cx="101.7" cy="48.4" r=".69"/>
<circle cx="189" cy="49.5" r=".92"/>
<circle cx="198.5" cy="44" r=".92"/>
<circle cx="207.4" cy="48.4" r="1.16"/>
<circle cx="207.4" cy="48.3" r=".82"/>
<circle cx="207.4" cy="48.3" r="2"/>
<circle cx="207.4" cy="48.4" r="1.03"/>
<circle cx="207.4" cy="48.3" r="2.14"/>
<circle cx="208" cy="44.7" r="1.3"/>
<circle cx="208" cy="44.7" r="1.17"/>
<circle cx="218.4" cy="55" r="7.5"/>
<circle cx="218.4" cy="55" r="7.3"/>
<circle cx="228.7" cy="44.7" r="1.31"/>
<circle cx="228.7" cy="44.7" r="1.17"/>
<circle cx="229.4" cy="48.3" r="2.14"/>
<circle cx="229.4" cy="48.3" r="1.04"/>
<circle cx="229.4" cy="48.4" r="1.16"/>
<circle cx="229.4" cy="48.3" r=".82"/>
<circle cx="229.4" cy="48.3" r="2"/>
<circle cx="56.3" cy="71.7" r="1.5"/>
<circle cx="56.3" cy="71.7" r="1.63"/>
<circle cx="60" cy="62.5" r=".83"/>
<circle cx="73" cy="70" r=".85"/>
<circle cx="86" cy="62.5" r=".84"/>
<circle cx="89.7" cy="71.7" r="1.5"/>
<circle cx="89.7" cy="71.7" r="1.63"/>
<circle cx="101.7" cy="61.7" r=".88"/>
<circle cx="101.7" cy="61.7" r=".68"/>
<circle cx="101.7" cy="61.7" r="1"/>
<circle cx="104.4" cy="77.5" r=".85"/>
<circle cx="181.8" cy="71.7" r="1.49"/>
<circle cx="181.8" cy="71.7" r="1.64"/>
<circle cx="189" cy="60.5" r=".93"/>
<circle cx="198.5" cy="66" r=".93"/>
<circle cx="207.4" cy="61.7" r="1.16"/>
<circle cx="207.4" cy="61.7" r=".82"/>
<circle cx="207.4" cy="61.7" r="2"/>
<circle cx="207.4" cy="61.7" r="1.03"/>
<circle cx="207.4" cy="61.7" r="2.14"/>
<circle cx="208" cy="65.4" r="1.16"/>
<circle cx="208" cy="65.3" r="1.29"/>
<circle cx="211.8" cy="72.7" r="1.16"/>
<circle cx="211.8" cy="72.7" r="1"/>
<circle cx="215.1" cy="71.7" r="1.49"/>
<circle cx="215.1" cy="71.7" r="1.64"/>
<circle cx="228.7" cy="65.4" r="1.3"/>
<circle cx="228.7" cy="65.4" r="1.16"/>
<circle cx="229.4" cy="61.7" r="2.14"/>
<circle cx="229.4" cy="61.7" r="1.04"/>
<circle cx="229.4" cy="61.7" r="1.16"/>
<circle cx="229.4" cy="61.7" r=".82"/>
<circle cx="229.4" cy="61.7" r="2"/>
<circle cx="238.4" cy="71.6" r=".86"/>
<circle cx="104.2" cy="82.1" r=".84"/>
<circle cx="65.5" cy="112.8" r=".85"/>
<circle cx="77.3" cy="117.8" r=".85"/>
<circle cx="78.5" cy="132.4" r=".91"/>
<circle cx="78.5" cy="132.4" r=".8"/>
<circle cx="107" cy="128.4" r="1.17"/>
<circle cx="69.7" cy="141.9" r=".83"/>
<circle cx="76.4" cy="141.9" r=".83"/>
<circle cx="86.9" cy="160.9" r=".84"/>
<circle cx="86.9" cy="160.9" r="1.67"/>
<circle cx="86.9" cy="160.9" r="1.59"/>
</g>
<path d="M232.4 50.7a14.6 14.6 0 0 0-24.4-5.9 14.6 14.6 0 0 0 6.4 24.3 14.6 14.6 0 0 0 18.2-17.3l-.2-1.1" fill="none" stroke="#000" stroke-width=".21" stroke-dasharray="30.5 1.3 1.3 1.3" stroke-dashoffset="3.6" stroke-linecap="butt"/>
<path d="M87.4 50.6a15 15 0 0 0-25.1-6.1 15 15 0 0 0 6.6 24.9 15 15 0 0 0 18.7-17.7l-.2-1.1" fill="none" stroke="#000" stroke-width=".21" stroke-dasharray="6.3 1.3 1.3 1.3 1.3 1.3" stroke-dashoffset=".5" stroke-linecap="butt"/>
<path d="M72.4 55h-19M73 54.3v-19M73 55.7v19M73.7 55h19M197.8 55h-19M198.5 54.3v-19M198.5 55.7v19M199.2 55h19" fill="none" stroke="#000" stroke-width=".21" stroke-dasharray="30.5 1.3 1.3 1.3" stroke-dashoffset="22.9"/>
<g fill="none" stroke="#000" stroke-width=".21" stroke-dasharray="30.5 1.3 1.3 1.3">
<path d="M55.7 38.3h-1.2M56.4 37.7v-1.2M56.4 39v1.2M57 38.3h1.2M72.4 40h-.5M73 39.3v-.5M73.7 40h.5M89 38.3h-1.1M89.7 37.7v-1.2M89.7 39v1.2M90.4 38.3h1.1M181.2 38.3h-1.2"/>
<path d="M181.8 37.7v-1.2M181.8 39v1.2M182.5 38.3h1.2M214.5 38.3h-1.2M215.2 37.7v-1.2M215.2 39v1.2M215.8 38.3h1.2M57.4 55h-.8M57.4 55h-.7M58 54.3v-.7M58 55.7v.7M58 54.3v-.6"/>
<path d="M58 55.7v.6M58.7 55h.7M59.4 47.5h-.5M60 46.8v-.5M60 48.2v.5M60.7 47.5h.5M73 40.7v.5M85.3 47.5h-.5M86 46.8v-.5M86 48.2v.5M86.7 47.5h.5M87.4 55h-.8"/>
<path d="M88 54.3v-.7M88 55.7v.7M88.7 55h.7M101 48.3h-.3M101.7 47.7v-.4M101.7 49v.3M102.4 48.3h.3M207.4 44.7h-.8M208.1 44v-.8M208.1 45.3v.9M208.7 44.7h.9M228.1 44.7h-1"/>
<path d="M228.7 44v-1M228.7 45.3v1M229.4 44.7h1M55.7 71.7h-1.2M56.4 71v-1.2M56.4 72.3v1.2M57 71.7h1.2M59.4 62.5h-.5M60 61.8v-.5M60 63.2v.5M60.7 62.5h.5M72.4 70h-.5"/>
<path d="M73 69.3v-.5M73 70.7v.5M73.7 70h.5M85.3 62.5h-.5M86 61.8v-.5M86 63.2v.5M86.7 62.5h.5M89 71.7h-1.1M89.7 71v-1.2M89.7 72.3v1.2M90.4 71.7h1.1M101 61.7h-.3"/>
<path d="M101.7 61v-.4M101.7 62.3v.4M102.4 61.7h.3M181.2 71.7h-1.2M181.8 71v-1.2M181.8 72.3v1.2M182.5 71.7h1.2M207.4 65.3h-1M208.1 64.7v-1M208.1 66v1M208.7 65.3h1M214.5 71.7h-1.2"/>
<path d="M215.2 71v-1.2M215.2 72.3v1.2M215.8 71.7h1.2M228.1 65.3h-.9M228.7 64.7v-.9M228.7 66v.8M229.4 65.3h.8M86.6 122.9v1"/>
</g>
<path d="M217.7 55h-14.3M218.4 54.3v-14.2M218.4 55.7v14.2M219.1 55h14.2" fill="none" stroke="#000" stroke-width=".21" stroke-dasharray="30.5 1.3 1.3 1.3" stroke-dashoffset="25.2"/>
<path d="M153.3 155.6h7.5" fill="none" stroke="#000" stroke-width=".21" stroke-dasharray="30.5 1.3 1.3 1.3" stroke-dashoffset="28.6"/>
<path d="M59.5 123.9h27.1" fill="none" stroke="#000" stroke-width=".21" stroke-dasharray="1.3 .6" stroke-dashoffset=".4"/>
<path d="M63.7 123.9v20.3" fill="none" stroke="#000" stroke-width=".21" stroke-dasharray="1.3 .6"/>
<path d="M82.4 123.9v20" fill="none" stroke="#000" stroke-width=".21" stroke-dasharray="1.3 .6" stroke-dashoffset=".2"/>
<g fill="none" stroke="#c0c0c0" stroke-width=".21">
<path d="M4.6 5h287v200h-287zM48.5 5v5M98.5 5v5M148.5 5v10M198.5 5v5M248.5 5v5M5 55h5M287 55h5M5 105h10M282 105h10M5 155h5M149.2 152.7h142.4"/>
<path d="M149.2 146.8h142.4M149.2 140.8v64.2M149.2 158.6h142.4M163.8 140.8v26M185 140.8v26M243.1 140.8v26M256.8 140.8v26M286.6 140.8v-130.8h-277v190h282M149.2 177.6h142.4M176.4 166.8v33.2M203.6 166.8v38.2M222.9 166.8v21.2"/>
<path d="M291.6 166.8h-142.4M203.6 188h88.4M278.6 188v12M48.5 200v5M98.5 200v5M247.4 200v5"/>
</g>
<g fill="#000">
<path d="M80.3 41.7l.2 .1-.1 .2v-.2v.2l-.2-.1z"/>
<path d="M210.8 72.7a1.02 1.02 0 0 0 1 1v-1zM211.8 71.7v1h1a1.02 1.02 0 0 0-1-1zM184.1 37.4v.1a.97 .97 0 0 0 1 .8v-.9zM185.1 36.4v1h1v-.3a.96 .96 0 0 0-1-.7zM87 55v.2a.97 .97 0 0 0 1 .8v-1zM88 54v1h1a1.02 1.02 0 0 0-1-1zM57 55a.95 .95 0 0 0 1 1v-1zM58 54v1h1a1.02 1.02 0 0 0-1-1z"/>
</g>
<text font-size="11" x="206.4" y="198.7">G+</text>
<text font-size="4.9" x="238.2" y="185.1">GSN60-10K-ST1</text>
<text font-size="3.9" x="282.9" y="195.5">A4</text>
<g font-size="3.5">
<text x="164.5" y="157">2017-07-15</text>
<text x="208.7" y="156.4">00初版</text>
<text x="245.6" y="156.4">陳國棟</text>
<text x="152.8" y="162.4">改版</text>
<text x="152.8" y="165.9">SYM</text>
<text x="169.1" y="162.4">年 月 日</text>
<text x="170.1" y="165.9">DATE</text>
<text x="205" y="165.9">REVISIONS</text>
<text x="207" y="162.4">變更事項</text>
<text x="247.4" y="162.4">設計</text>
<text x="248.3" y="165.9">BY</text>
<text x="267.8" y="162.4">備</text>
<text x="269.8" y="165.9">NOTE</text>
<text x="278.6" y="162.4">注</text>
<text x="159.1" y="171.9">制圖</text>
<text x="186.4" y="171.9">設計</text>
<text x="208.9" y="172.4">品名:</text>
<text x="247.5" y="172.2">中空旋轉平台</text>
<text x="157.1" y="175.4">PRAWN</text>
<text x="181.3" y="175.4">DESIGNED</text>
<text x="208.9" y="175.9">TITLE</text>
<text x="233.5" y="175.8">HOLLOW ROTATING PLATFORM</text>
<text x="209.1" y="182.1">規格:</text>
<text x="209.1" y="185.6">SPEC</text>
<text x="221.2" y="192.2">®</text>
<text x="234" y="194.8">吉嘉精密科技有限公司</text>
</g>
<text font-size="3.2" x="80.9" y="32.4">旋轉部</text>
<g font-size="3">
<text x="76.4" y="22.3">81</text>
<text x="70.9" y="27.7">60</text>
<text x="163.2" y="28.3">2-</text>
<text x="169.5" y="28.3">3 pin</text>
<text x="188.4" y="28.3">25</text>
<text x="205.1" y="24.1">29.8</text>
<text x="205.5" y="28.3">25</text>
<text x="61.2" y="31.9">30</text>
<text x="188.4" y="32.8">20</text>
<text x="203.9" y="32.8">20</text>
<text x="238.9" y="31.6">22</text>
<text x="239.6" y="36">5</text>
<text x="47.1" y="46.9" transform="rotate(-90 47.1 46.9)">30</text>
<text x="173.1" y="47.4" transform="rotate(-90 173.1 47.4)">25</text>
<text x="42" y="55.2" transform="rotate(-90 42 55.2)">60</text>
<text x="117.6" y="55.2" transform="rotate(-90 117.6 55.2)">42</text>
<text x="166.6" y="57.4" transform="rotate(-90 166.6 57.4)">53</text>
<text x="239.4" y="54.3" transform="rotate(-90 239.4 54.3)">31</text>
<text x="246.1" y="54.3" transform="rotate(-90 246.1 54.3)">42</text>
<text x="173.1" y="64.6" transform="rotate(-90 173.1 64.6)">25</text>
<text x="233.5" y="72.7">4-</text>
<text x="239.8" y="72.7">3.5</text>
<text x="46.1" y="78.5">6-M3</text>
<text x="55.6" y="78.5">6 EQS</text>
<text x="99.3" y="83.2">4-</text>
<text x="99.4" y="78.5">2-</text>
<text x="105.6" y="83.2">4.5 THRU</text>
<text x="105.8" y="78.5">3</text>
<text x="110" y="78.5">6 pin</text>
<text x="66.9" y="113.9">50</text>
<text x="63.1" y="118.9">中空孔徑</text>
<text x="78.7" y="118.9">28</text>
<text x="121.4" y="136.3" transform="rotate(-90 121.4 136.3)">32</text>
<text x="114.9" y="138.8" transform="rotate(-90 114.9 138.8)">22</text>
<text x="62.9" y="149.8">38.8</text>
<text x="127" y="149.9" transform="rotate(-90 127 149.9)">71.5</text>
</g>
<text font-size="2.8" x="228" y="197.8">GIGA Precision Technology Co., Ltd</text>
<g font-size="2.5">
<text x="23.1" y="8.4">1</text>
<text x="72.7" y="8.4">2</text>
<text x="122.7" y="8.4">3</text>
<text x="172.7" y="8.4">4</text>
<text x="222.7" y="8.4">5</text>
<text x="272.7" y="8.4">6</text>
<text x="6.7" y="30.9">A</text>
<text x="288.7" y="30.9">A</text>
<text x="234.6" y="75.8">P.C.D 43.8</text>
<text x="6.7" y="80.9">B</text>
<text x="50.1" y="82.1">P.C.D 45</text>
<text x="288.7" y="80.9">B</text>
<text x="6.7" y="130.9">C</text>
<text x="288.7" y="129.9">C</text>
<text x="6.7" y="180.9">D</text>
<text x="23.1" y="203.4">1</text>
<text x="72.7" y="203.4">2</text>
<text x="120.5" y="203.4">3</text>
<text x="178.8" y="203.4">4</text>
</g>
<g font-size="2.4">
<text x="71.4" y="113.9">-0.02</text>
<text x="72.6" y="111.5">0</text>
</g>
<g font-size="1.7">
<text x="204.9" y="203.7">比例 SCALE:1:1.5</text>
<text x="249.3" y="203.8">图纸 1 (共1)</text>
</g>
</svg>
